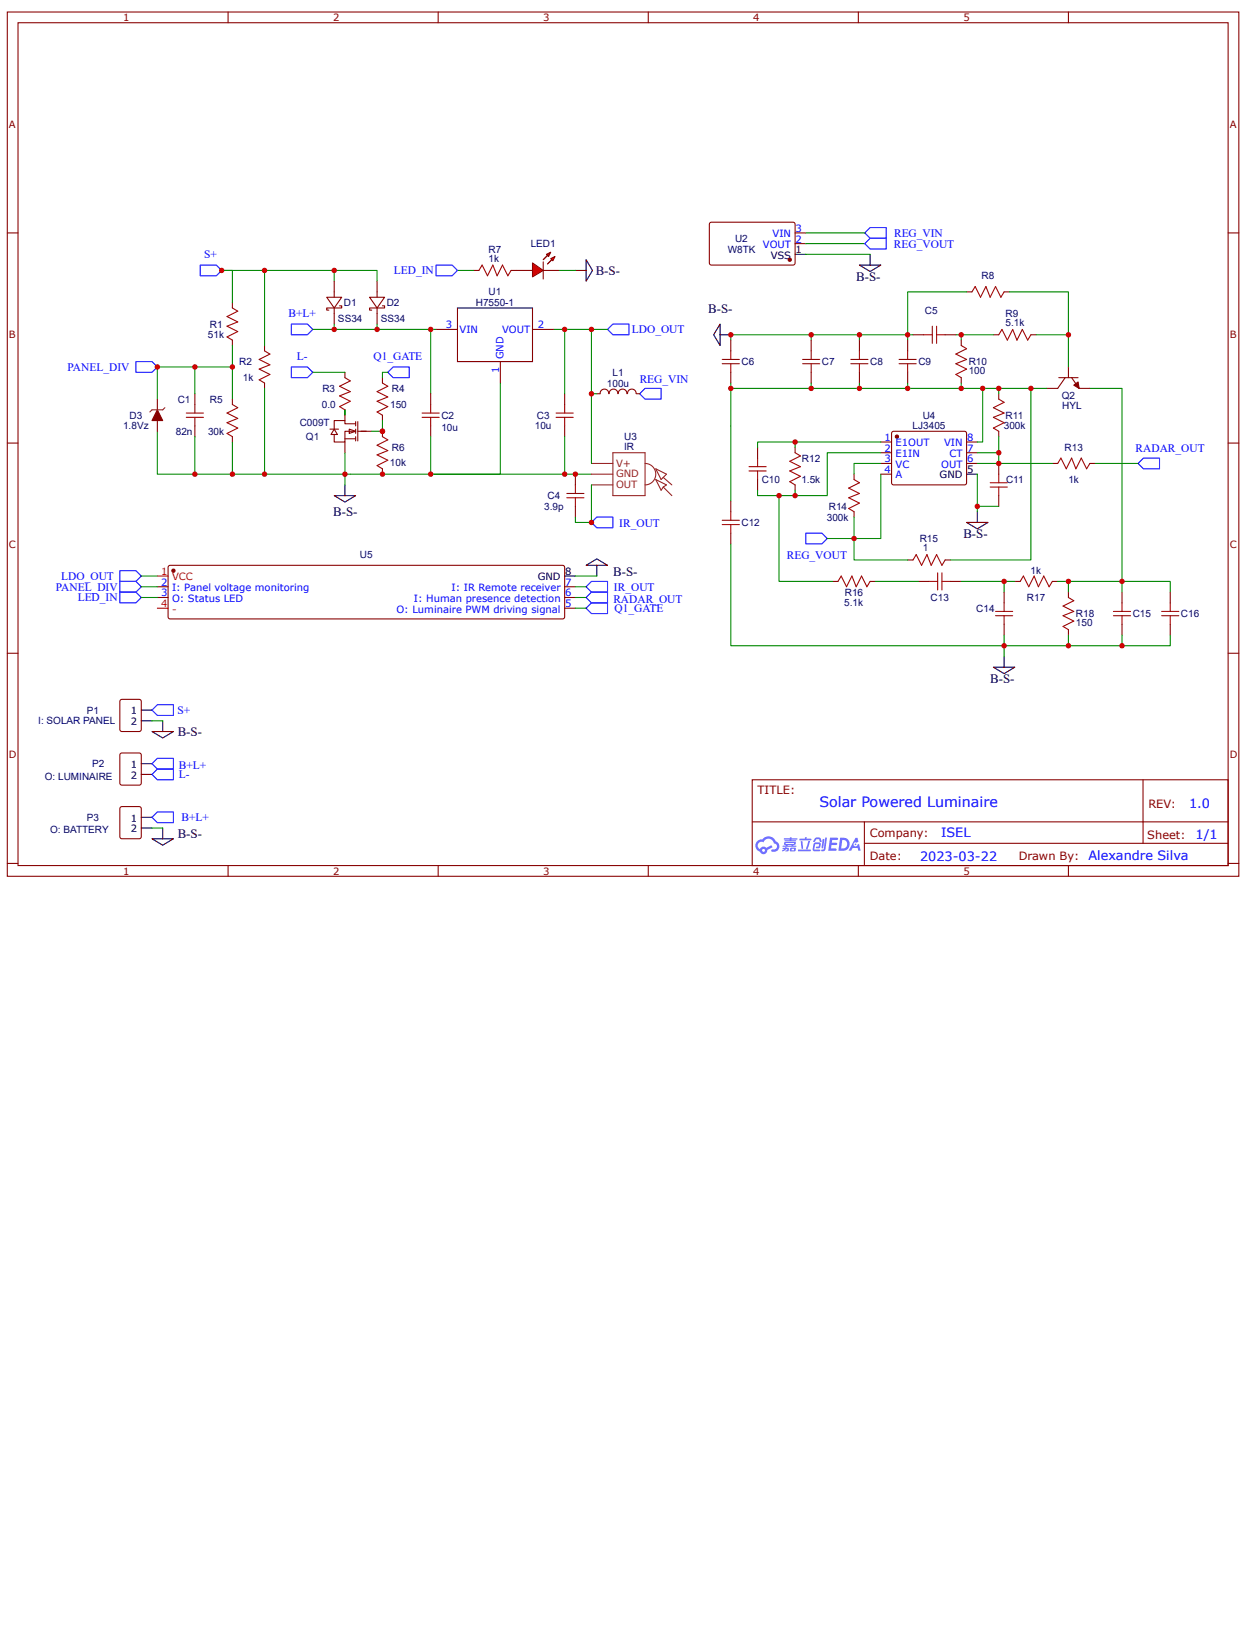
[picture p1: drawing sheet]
<svg xmlns="http://www.w3.org/2000/svg" width="216mm" height="279mm" viewBox="0 0 216 279" stroke-linecap="round" stroke-linejoin="round" font-family="sans-serif">
<g fill="none" stroke="#800" stroke-width=".18">
<path d="M1.3 2.1h211.1v148.1h-211.1zM3.1 3.9h207.5v144.5h-207.5zM39.1 2.1v1.8M75.1 2.1v1.8M111.2 2.1v1.8M147.2 2.1v1.8M183.2 2.1v1.8M1.3 39.9h1.8M210.6 39.9h1.8M1.3 75.9h1.8M210.6 75.9h1.8M1.3 112h1.8"/>
<path d="M210.6 112h1.8M129 133.7h81.6v14.7h-81.6zM196 133.7v10.9M1.3 148h1.8M39.1 148.4v1.8M75.1 148.4v1.8M111.2 148.4v1.8M129 140.9h81.5M147.2 148.4v1.8M148.2 144.6h62.3M148.2 140.9v7.3M183.2 148.4v1.8"/>
<path d="M210.6 148h1.8"/>
</g>
<g fill="#58f">
<path d="M142.3 143.6h1.4v.2l-.2 .2h-.8l-.1 .5h.8l.2 .2-.2 .1h-.8l-.1 .6h.8l.1 .1v.3h-1.4z"/>
<path d="M146.7 143.6h.3l.2 .7-.3 .1a.35 .35 0 0 0-.5 .2 .35 .35 0 0 0 .2 .5 .35 .35 0 0 0 .5-.3l.2-.2 .3 1.2h-.4l-.1-.5h-.9l-.2 .5h-.5z"/>
<path d="M141.1 143.8h.3l-.2 1.5-.2 .1-.1-.1z"/>
<path d="M141.5 143.6h.3l-.2 2a.41 .41 0 0 1-.3 .3 .41 .41 0 0 1-.5-.1l.5-.3z"/>
<path d="M139.8 143.7l.3-.1h.5l.3 .6-.3 .1-.2-.4h-.5a.39 .39 0 0 1-.4 .4l-.1-.1z"/>
<path d="M139.6 144.5l.9-.1a.55 .55 0 0 1 .2 .7 .55 .55 0 0 1-.7 .3l-.1-.1 .1-.1 .4-.1 .1-.4h-.7l-.2 .9h1v.3h-.9l-.3-.1v-.3z"/>
<path d="M136.9 145.6h2l.2 .2-.2 .1h-2z"/>
<path d="M138.6 144.2h.3a2.07 2.07 0 0 1-.6 1.4l-.1-.2z"/>
<path d="M137.3 144.2h.3l.1 1.2-.1 .1-.2-.1z"/>
<path d="M137.1 143.8h.9l.1-.3h.2v.3h.7l.2 .1-.2 .2h-1.8z"/>
<path d="M134.2 145.3h.4l.1-.1 .4 .1a.35 .35 0 0 1 .1 .6h-.5v-.1l.3-.1v-.1l-.2-.1-.6 .5-.1-.2 .4-.2h-.3z"/>
<path d="M134.4 143.7h1l.1-.2h.3l-.1 .2h.9l.2 .1-1.1 .1v.1h.7l.1 .1-.1 .1h-1.8l-.1-.2h.9v-.1h-.9z"/>
<path d="M144.1 143.6l-.3 2.2h.7a1.13 1.13 0 0 0 1.2-1.1 1.13 1.13 0 0 0-1.3-1.1zM144.4 144a.76 .76 0 0 1 .9 .8 .76 .76 0 0 1-1.1 .6z"/>
<path d="M134.5 144.4v.4h.2l.1 .2h-.6l.1 .2 2.2-.1v-.1h-.5l.2-.2a.33 .33 0 0 0 .2-.4zM134.8 144.5h1.4l-.1 .2h-1.3zM135 144.8h.7v.2h-.6z"/>
<path d="M135.6 145.3l-.1 .6h.7a.43 .43 0 0 0 .3-.6zM135.8 145.5h.4l-.1 .2h-.4z"/>
<path d="M129.8 144.2a1.07 1.07 0 0 0 .5 1.8 .65 .65 0 0 0 .8 .4 .65 .65 0 0 0 .5-.7l.9-.5-.2-.3-.9 .4-.1-.1a.64 .64 0 0 0-1 .3 .65 .65 0 0 1-.3-.9 .65 .65 0 0 1 .9-.2 .94 .94 0 0 1 1-.6 .94 .94 0 0 1 .8 .8 .54 .54 0 0 1 .5 .7 .54 .54 0 0 1-.7 .3l-.2 .2a.87 .87 0 0 0 1 0 .87 .87 0 0 0 .3-1l-.1-.3-.5-.3a1.37 1.37 0 0 0-2.3-.3h-.4zM130.7 145.8a.25 .25 0 0 1 .5 0 .25 .25 0 0 1-.5 0z"/>
<circle cx="146.7" cy="144.7" r=".14"/>
</g>
<path d="M63.4 51h2.6l-1.3 1.8zM64.7 48.2v2.8M64.7 52.8v2.7M65.6 52.4h.4v.4h-2.6v.4h.3M153 74l.3-.1 12.3 .1 .2 .3-.1 8.7-.3 .1h-12.3l-.2-.4v-8.4z" fill="none" stroke="#800" stroke-width=".18"/>
<circle cx="153.8" cy="74.8" r=".28" fill="#800"/>
<g fill="none" stroke="#800" stroke-width=".18">
<path d="M121.8 38.2l.2-.1h14.1l.2 .4v6.7l-.3 .2h-14.1l-.3-.3v-6.6zM39.9 51.9v.9M39.9 58.3v.9M74.8 56.5h3.6M91.3 56.5h3.7M59.1 63.8v.9M59.1 70.3v.9M65.6 64.7v1M65.6 71.2v.9M65.6 73.9v.9M85.8 62v3.7M151.1 75.8h1.8"/>
<path d="M151.1 77.6h1.8M151.1 79.4h1.8M165.8 75.8h1.8M165.8 77.6h1.8M165.8 79.4h1.8M65.6 80.4v.9M98.7 81.3v1.8M98.7 86.8v1.8M151.1 81.3h1.8M20.7 120l.2-.1h3l.3 .1v5l-.1 .3-3.2 .1-.3-.2v-5zM20.7 138.4l.2-.1h3l.3 .1v5l-.1 .3-3.2 .1-.3-.2v-5zM20.7 129.2l.2-.1h3l.3 .1v5l-.1 .3-3.2 .1-.3-.2v-5z"/>
<circle cx="153.8" cy="74.8" r=".28"/>
</g>
<path d="M78.4 52.8h12.9v9.2h-12.9zM165.8 81.3h1.8M24.2 121.7h1.9M24.2 123.6h1.9M24.2 130.9h1.9M24.2 132.7h1.9M24.2 140.1h1.9M24.2 141.9h1.9" fill="none" stroke="#000" stroke-width=".18"/>
<path d="M38 46.4h19.3v1.8M53.6 56.5h3.7M57.3 46.4h7.4v1.8M57.3 55.5v1h17.5M39.9 62.9h-12.9v5.5M53.6 63.8h5.5M85.8 65.7v15.6h-25.7M73.9 81.3h27.5" fill="none" stroke="#080" stroke-width=".18"/>
<path d="M39.9 52.8l.9 .5-1.9 1 1.9 .9-1.9 .7 1.9 .9-1.9 1 1 .5M59.1 64.7l1 .6-1.9 .9 1.9 .9-1.9 .8 1.9 .9-1.9 .9 .9 .6M65.6 65.7l.9 .5-1.8 .9 1.8 .9-1.8 .8 1.8 .9-1.8 .9 .9 .6M65.6 74.8l.9 .6-1.8 .9 1.8 .9-1.8 .8 1.8 .9-1.8 .9 .9 .6M97.2 85.3h2.9M97.2 84.6h2.9M98.7 83.1v1.5M98.7 85.3v1.5" fill="none" stroke="#a00000" stroke-width=".18"/>
<path d="M34.3 45.4h2.8l.9 1-.9 .9h-2.8zM50 55.5h2.7l.9 1-.9 .9h-2.7zM23.3 62h2.8l.9 .9-.9 .9h-2.8zM50 62.9h2.7l.9 .9-.9 .9h-2.7zM66.5 63.8l.9-.9h2.8v1.8h-2.8zM102.3 88.6h2.8v1.9h-2.8l-.9-.9zM27 120.8h2.7v1.8h-2.7l-.9-.9zM27 130h2.7v1.8h-2.7l-.9-.9zM27 131.8h2.7v1.9h-2.7l-.9-1zM26.1 140.1l.9-.9h2.7v1.8h-2.7z" fill="none" stroke="#00f" stroke-width=".18"/>
<path d="M101.4 79.4h3.7M105.1 77.6h5.5v7.4h-5.5zM110.6 79.4a1.84 1.84 0 0 1 1.9 1.9 1.84 1.84 0 0 1-1.9 1.8M101.4 81.3h3.7M101.4 83.1h3.7M112.5 80.4l1.8 .9-.9 .9zM112.5 82.2l1.8 .9-.6 .4-.3 .5zM113.7 83.5l1.5 1.5M113.7 81.8l1.5 1.3" fill="none" stroke="#8d2323" stroke-width=".18"/>
<circle cx="135.4" cy="44.5" r=".28" fill="#800"/>
<g fill="none" stroke="#800" stroke-width=".18">
<path d="M136.3 39.9h1.9M136.3 41.8h1.9M28.9 97l.3-.1h67.3l.3 .4v8.5l-.3 .3h-67.4l-.3-.4v-8.4zM125.3 85.9v1.8M125.3 91.4v1.8M155.6 96h1M162.1 96h.9"/>
<circle cx="135.4" cy="44.5" r=".28"/>
</g>
<path d="M136.3 43.6h1.9" fill="none" stroke="#000" stroke-width=".18"/>
<path d="M123.8 89.9h3M123.8 89.2h3M125.3 87.7v1.5M125.3 89.9v1.5M156.6 96l.5-.9 .9 1.8 1-1.8 .7 1.8 .9-1.8 .9 1.8 .6-.9" fill="none" stroke="#a00000" stroke-width=".18"/>
<circle cx="29.7" cy="97.8" r=".28" fill="#800"/>
<g fill="none" stroke="#800" stroke-width=".18">
<path d="M81.2 46.4h.9M87.6 46.4h1M27 100.6h1.8M27 102.4h1.8M96.8 100.6h1.9M96.8 102.4h1.9M96.8 104.3h1.9"/>
<circle cx="29.7" cy="97.8" r=".28"/>
</g>
<path d="M27 98.7h1.8M27 104.3h1.8" fill="none" stroke="#f00" stroke-width=".18"/>
<path d="M96.8 98.7h1.9" fill="none" stroke="#000" stroke-width=".18"/>
<path d="M98.7 98.7h3.6M24.2 100.6h2.8M98.7 100.6h1.8" fill="none" stroke="#080" stroke-width=".18"/>
<path d="M104.2 56.5l.9-1h2.8v1.9h-2.8zM20.6 97.8h2.7l.9 .9-.9 1h-2.7zM20.6 99.7h2.7l.9 .9-.9 .9h-2.7zM100.5 100.6l.9-.9h2.8v1.8h-2.8z" fill="none" stroke="#00f" stroke-width=".18"/>
<path d="M82.1 46.4l.6-1 .9 1.9 .9-1.9 .8 1.9 .9-1.9 .9 1.9 .5-.9" fill="none" stroke="#a00000" stroke-width=".18"/>
<path d="M91.3 45.1l1.9 1.3-1.9 1.1z" fill="#f00"/>
<path d="M91.3 45.1l1.9 1.3-1.9 1.1zM93.2 44.9v2.9" fill="none" stroke="#800" stroke-width=".18"/>
<path d="M93.2 44.5l.7-.7z" fill="#800"/>
<path d="M93.9 43.8l-.7 .7" fill="none" stroke="#800" stroke-width=".18"/>
<path d="M94.6 44.5l-.7 .8z" fill="#800"/>
<path d="M94.6 44.5l-.7 .8" fill="none" stroke="#800" stroke-width=".18"/>
<path d="M93.7 43.6l.7-.4-.3 .8z" fill="#f00"/>
<path d="M93.7 43.6l.7-.4-.3 .8z" fill="none" stroke="#800" stroke-width=".18"/>
<path d="M94.4 44.3l.8-.3-.4 .7z" fill="#f00"/>
<g fill="none" stroke="#800" stroke-width=".18">
<path d="M88.6 46.4h2.7M93.2 46.4h2.7M94.4 44.3l.8-.3-.4 .7zM125.3 58.3v1.8M139.1 58.3v1.8M147.4 58.3v1.8M155.6 58.3v1.8M156.6 57.4h1.8M162.1 57.4h1.8M164.8 58.3v.9M165.8 50h.9M170.4 57.4h.9"/>
<path d="M172.2 50h.9M176.8 57.4h.9M125.3 63.8v1.9M129.9 76.7v1.8M136.3 76.7v.9M139.1 63.8v1.9M147.4 63.8v1.9M155.6 63.8v1.9M164.8 64.7v1M171.3 67.5v.9M171.3 73.9v.9M171.3 79.4v1.9"/>
<path d="M180.5 79.4h.9M181.6 64.7h3.3M182.7 64.7l-1.3 1.9h-1.9M183.2 62.9v1.8M183.8 64.7l1.3 1.9h1.8M186.9 79.4h.9M129.9 82.2v1.8M136.3 83.1v.9M142.8 99.7h.9M146.5 81.3v.9M146.5 87.7v.9M149.2 99.7h.9"/>
<path d="M157.5 99.7h1.8M163 99.7h1.8M171.3 85v1.8M174 99.7h.9M180.5 99.7h.9M172.2 101.5v1.8M172.2 107v1.8M183.2 101.5v.9M183.2 107.9v.9M192.4 101.5v1.8M192.4 107v1.8M200.7 101.5v1.8"/>
<path d="M200.7 107v1.8"/>
</g>
<path d="M195.2 79.4l.9-.9h2.7v1.9h-2.7zM100.5 104.3l.9-1h2.8v1.9h-2.8zM101.4 101.5h2.8v1.8h-2.8l-.9-.9z" fill="none" stroke="#00f" stroke-width=".18"/>
<path d="M173.1 50h10.1v7.4M98.7 104.3h1.8M98.7 102.4h1.8" fill="none" stroke="#080" stroke-width=".18"/>
<g fill="none" stroke="#a00000" stroke-width=".18">
<path d="M158.4 57.4h1.5M159.9 55.9v3M160.6 55.9v3M160.6 57.4h1.5M164.8 59.2l1 .6-1.9 .9 1.9 .9-1.9 .7 1.9 1-1.9 .9 .9 .5M166.7 50l.5-.9 .9 1.9 1-1.9 .7 1.9 .9-1.9 .9 1.9 .6-1M171.3 57.4l.5-.9 .9 1.8 1-1.8 .7 1.8 .9-1.8 .9 1.8 .6-.9M123.8 62.3h3M123.8 61.6h3M125.3 60.1v1.5M125.3 62.3v1.5M128.4 80h3"/>
<path d="M129.9 78.5v1.5M136.3 77.6l1 .6-1.9 .9 1.9 .9-1.9 .7 1.9 .9-1.9 1 .9 .5M137.6 62.3h3M137.6 61.6h3M139.1 60.1v1.5M139.1 62.3v1.5M145.9 62.3h2.9M145.9 61.6h2.9M147.4 60.1v1.5M147.4 62.3v1.5M154.2 62.3h2.9M154.2 61.6h2.9"/>
<path d="M155.6 60.1v1.5M155.6 62.3v1.5M171.3 68.4l.9 .6-1.8 .9 1.8 .9-1.8 .7 1.8 1-1.8 .9 .9 .5M181.4 79.4l.5-.9 1 1.9 .9-1.9 .7 1.9 .9-1.9 .9 1.9 .6-1M128.4 80.7h3M129.9 80.7v1.5M143.7 99.7l.6-1 .9 1.9 .9-1.9 .7 1.9 .9-1.9 1 1.9 .5-.9M146.5 82.2l.9 .5-1.9 1 1.9 .9-1.9 .7 1.9 .9-1.9 1 1 .5M159.3 99.7h1.5M160.8 98.2v2.9M161.5 99.7h1.5M161.5 98.2v2.9"/>
<path d="M169.8 82.7h2.9M169.8 83.5h2.9M171.3 81.3v1.4M171.3 83.5v1.5M174.9 99.7l.6-1 .9 1.9 .9-1.9 .8 1.9 .9-1.9 .9 1.9 .6-.9M170.7 105.5h3M170.7 104.8h3M172.2 103.3v1.5M172.2 105.5v1.5M183.2 102.4l.9 .6-1.8 .9 1.8 .9-1.8 .7 1.8 1-1.8 .9 .9 .5M190.9 105.5h3M190.9 104.8h3"/>
<path d="M192.4 103.3v1.5M192.4 105.5v1.5M199.2 105.5h2.9M199.2 104.8h2.9M200.7 103.3v1.5M200.7 105.5v1.5"/>
</g>
<path d="M184.1 66l.8-.5 .2 1.1z" fill="#800"/>
<g fill="none" stroke="#800" stroke-width=".18">
<path d="M45.4 59.2v.9M56 51h2.6l-1.3 1.8zM57.3 48.2v2.8M57.3 52.8v2.7M58.2 52.4h.4v.4h-2.6v.4h.4M33.4 67.5v1.8M33.4 73v1.8M39.9 68.4v.9M39.9 74.8v1M45.4 65.7v.9M73.9 67.5v1.8M73.9 73v1.8"/>
<path d="M184.1 66l.8-.5 .2 1.1z"/>
</g>
<g fill="none" stroke="#080" stroke-width=".18">
<path d="M38 46.4h1.9v5.5M39.9 59.2v9.2M45.4 46.4v12.8M64.7 55.5v1M73.9 56.5v11M78.4 46.4h2.8M95.9 46.4h2.8M138.2 41.8h10.1M139.1 57.4v.9M147.4 57.4v.9M156.6 57.4h-1v.9M163.9 57.4h.9"/>
<path d="M165.8 50h-10.2v7.4h-30.3M170.4 57.4h-5.6v.9M177.7 57.4h5.5v5.5M27 73.9v7.4h12.9M33.4 62.9v4.6M33.4 74.8v6.5M39.9 75.8v5.5h20.2M45.4 66.6v14.7M66.5 63.8h-.9v.9M73.9 74.8v6.5M125.3 65.7v.9h54.2M125.3 66.6v19.3"/>
<path d="M136.3 75.8v.9M139.1 65.7v.9M147.4 65.7v.9M151.1 75.8h-21.2v.9M151.1 79.4h-4.6v1.9M151.1 77.6h-9.2v7.4h-5.6M155.6 65.7v.9M164.8 65.7v.9M167.6 77.6h3.7v1.8M167.6 79.4h12.9M168.5 66.6v9.2h-.9M171.3 66.6v.9"/>
<path d="M171.3 74.8v2.8M176.8 66.6v29.4h-13.8M186.9 66.6h5.5v34.9M187.8 79.4h7.4M125.3 93.2v17.5h46.9M129.9 84v1h3.7v14.7h9.2M133.6 85h2.7M136.3 84v1M146.5 88.6v3.7h-4.6M150.1 99.7h7.4M151.1 81.3v11h-4.6v3.7h9.1M164.8 99.7h9.2"/>
<path d="M167.6 81.3v5.5h3.7M167.6 86.8v.9M172.2 99.7v1.8M181.4 99.7h19.3v1.8M183.2 99.7v1.8M24.2 102.4h2.8M172.2 108.8v1.9h28.5v-1.9M183.2 108.8v1.9M192.4 108.8v1.9M26.1 123.6h1.8M26.1 141.9h1.8"/>
</g>
<path d="M31.9 70.8h3M31.9 71.5h3M33.4 69.3v1.5M33.4 71.5v1.5M39.9 69.3l.9 .6-1.9 .9 1.9 .9-1.9 .8 1.9 .9-1.9 .9 1 .5M45.4 60.1l.9 .6-1.9 .9 1.9 .9-1.9 .8 1.9 .9-1.9 .9 1 .6M72.4 70.8h2.9M72.4 71.5h2.9M73.9 69.3v1.5M73.9 71.5v1.5" fill="none" stroke="#a00000" stroke-width=".18"/>
<g fill="none" stroke="#000" stroke-width=".18">
<path d="M98.7 46.4h1.8M100.5 44.5l1.1 1.9-1.1 1.8zM123.5 55.5v3.7l-1.1-1.8zM123.5 57.4h1.8M147.4 45.4h3.7l-1.9 1.1zM149.2 43.6v1.8M57.3 85h3.7l-1.9 1.1zM59.1 83.1v1.9M100.5 96.9l1.8-1.1 1.9 1.1zM102.3 96.9v1.8M165.8 89.6h3.6l-1.8 1.1zM167.6 87.7v1.9"/>
<path d="M170.4 114.4h3.6l-1.8 1.1zM172.2 112.5v1.9M26.1 125.4h3.6l-1.8 1.1zM27.9 123.6v1.8M26.1 143.8h3.6l-1.8 1.1zM27.9 141.9v1.9"/>
</g>
<path d="M148.3 39.9l.9-.9h2.8v1.8h-2.8zM74.8 45.4h2.7l.9 1-.9 .9h-2.7zM148.3 41.8l.9-1h2.8v1.9h-2.8zM109.7 67.5l.9-.9h2.8v1.8h-2.8zM138.2 91.4h2.7l1 .9-1 .9h-2.7zM20.6 101.5h2.7l.9 .9-.9 .9h-2.7z" fill="none" stroke="#00f" stroke-width=".18"/>
<path d="M59.9 73.6l1.1 .3-1.1 .4z" fill="#fefefe"/>
<path d="M59.9 73.6l1.1 .3-1.1 .4z" fill="none" stroke="#800" stroke-width=".18"/>
<path d="M57.3 73.6l.6 .9h-1.1z" fill="#fefefe"/>
<g fill="none" stroke="#800" stroke-width=".18">
<path d="M27 68.4v1.9M27 72.1v1.8M56.6 73.6h1.4M57.3 73.6l.6 .9h-1.1zM59.1 75.2h1.9M59.1 70.3v1.8M59.1 75.8v1.8M61 72.6h-1.9v-.5h-1.8v1.5M61 73.9h-1.9v1.9h-1.8v-1.3M61 72.3v.7M61 73.6v.7M61 74.8v.8"/>
<path d="M61.4 72.3v3.3M61.4 73.9h2.3M96.8 67.5v1.8M96.8 73v1.8"/>
</g>
<g fill="none" stroke="#080" stroke-width=".18">
<path d="M138.2 39.9h10.1M95 56.5h1.8M101.4 56.5v22.9M104.2 56.5h-7.4v11M125.3 57.4v.9M138.2 43.6h11M59.1 70.3v.9M59.1 77.6v5.5M65.6 72.1v1.8h-1.9M96.8 74.8v6.5M24.2 98.7h2.8M101.4 83.1v6.5h-2.7v-1"/>
<path d="M172.2 110.7v1.8"/>
</g>
<path d="M95.4 71.5h2.9M95.4 70.8h2.9M96.8 69.3v1.5M96.8 71.5v1.5" fill="none" stroke="#a00000" stroke-width=".18"/>
<path d="M27 70.3l.9 1.8h-1.8z" fill="#800"/>
<path d="M27 70.3l.9 1.8h-1.8zM102.3 67.5h.6M102.9 67.5a.73 .73 0 0 1 .7-.8 .73 .73 0 0 1 .8 .8M104.5 67.5a.73 .73 0 0 1 .7-.8 .73 .73 0 0 1 .7 .8M106 67.5a.73 .73 0 0 1 .8-.8 .73 .73 0 0 1 .7 .8M107.6 67.5a.73 .73 0 0 1 .8-.8 .73 .73 0 0 1 .7 .8M109.1 67.5h.6" fill="none" stroke="#800" stroke-width=".18"/>
<path d="M28.3 69.9l-.4 .4h-1.8l-.4 .3" fill="none" stroke="#8d2323" stroke-width=".18"/>
<path d="M101.4 67.5h.9" fill="none" stroke="#080" stroke-width=".18"/>
<g fill="#c00">
<circle cx="73.9" cy="56.5" r=".46"/>
<circle cx="57.3" cy="56.5" r=".46"/>
<circle cx="57.3" cy="46.4" r=".46"/>
<circle cx="64.7" cy="56.5" r=".46"/>
<circle cx="27" cy="62.9" r=".46"/>
<circle cx="33.4" cy="62.9" r=".46"/>
<circle cx="33.4" cy="81.3" r=".46"/>
<circle cx="39.9" cy="81.3" r=".46"/>
<circle cx="39.9" cy="62.9" r=".46"/>
<circle cx="45.4" cy="81.3" r=".46"/>
<circle cx="183.2" cy="57.4" r=".46"/>
<circle cx="65.6" cy="73.9" r=".46"/>
<circle cx="164.8" cy="57.4" r=".46"/>
<circle cx="155.6" cy="57.4" r=".46"/>
<circle cx="172.2" cy="99.7" r=".46"/>
<circle cx="192.4" cy="99.7" r=".46"/>
<circle cx="183.2" cy="99.7" r=".46"/>
<circle cx="192.4" cy="110.7" r=".46"/>
<circle cx="183.2" cy="110.7" r=".46"/>
<circle cx="147.4" cy="57.4" r=".46"/>
<circle cx="139.1" cy="57.4" r=".46"/>
<circle cx="136.3" cy="75.8" r=".46"/>
<circle cx="136.3" cy="85" r=".46"/>
<circle cx="172.2" cy="110.7" r=".46"/>
<circle cx="171.3" cy="77.6" r=".46"/>
<circle cx="167.6" cy="86.8" r=".46"/>
<circle cx="146.5" cy="92.3" r=".46"/>
<circle cx="45.4" cy="46.4" r=".46"/>
<circle cx="38" cy="46.4" r=".46"/>
<circle cx="133.6" cy="85" r=".46"/>
<circle cx="65.6" cy="81.3" r=".46"/>
<circle cx="73.9" cy="81.3" r=".46"/>
<circle cx="59.1" cy="81.3" r=".46"/>
<circle cx="125.3" cy="66.6" r=".46"/>
<circle cx="176.8" cy="66.6" r=".46"/>
<circle cx="171.3" cy="66.6" r=".46"/>
<circle cx="168.5" cy="66.6" r=".46"/>
<circle cx="155.6" cy="66.6" r=".46"/>
<circle cx="164.8" cy="66.6" r=".46"/>
<circle cx="147.4" cy="66.6" r=".46"/>
<circle cx="139.1" cy="66.6" r=".46"/>
<circle cx="125.3" cy="57.4" r=".46"/>
<circle cx="171.3" cy="79.4" r=".46"/>
<circle cx="98.7" cy="81.3" r=".46"/>
<circle cx="101.4" cy="89.6" r=".46"/>
<circle cx="96.8" cy="81.3" r=".46"/>
<circle cx="96.8" cy="56.5" r=".46"/>
<circle cx="101.4" cy="56.5" r=".46"/>
<circle cx="101.4" cy="67.5" r=".46"/>
</g>
<text font-size="2.5" fill="#00f" x="140.5" y="138.4">Solar Powered Luminaire</text>
<g font-size="2.2">
<text x="102.2" y="47.1">B-S-</text>
<text x="121.5" y="53.6">B-S-</text>
<text x="146.8" y="48.2">B-S-</text>
<text x="57.1" y="88.5">B-S-</text>
<text x="165.2" y="92.1">B-S-</text>
<text x="105.2" y="98.7">B-S-</text>
<text x="169.8" y="117.1">B-S-</text>
<text x="30.5" y="126.2">B-S-</text>
<text x="30.5" y="143.6">B-S-</text>
</g>
<g font-size="2.2" fill="#00f">
<text x="161.4" y="143.5">ISEL</text>
<text x="203.9" y="138.5">1.0</text>
<text x="205" y="143.9">1/1</text>
<text x="157.8" y="147.5">2023-03-22</text>
<text x="186.6" y="147.5">Alexandre Silva</text>
</g>
<g font-size="2" fill="#00f">
<text x="153.3" y="40.6">REG_VIN</text>
<text x="35" y="44.3">S+</text>
<text x="67.5" y="47">LED_IN</text>
<text x="153.3" y="42.4">REG_VOUT</text>
<text x="49.5" y="54.4">B+L+</text>
<text x="108.4" y="57.1">LDO_OUT</text>
<text x="11.6" y="63.6">PANEL_DIV</text>
<text x="50.9" y="61.7">L-</text>
<text x="64" y="61.8">Q1_GATE</text>
<text x="109.7" y="65.7">REG_VIN</text>
<text x="194.7" y="77.4">RADAR_OUT</text>
<text x="106.2" y="90.3">IR_OUT</text>
<text x="134.9" y="95.7">REG_VOUT</text>
<text x="9.6" y="101.3">PANEL_DIV</text>
<text x="10.5" y="99.4">LDO_OUT</text>
<text x="105.3" y="101.2">IR_OUT</text>
<text x="13.3" y="103.1">LED_IN</text>
<text x="105.2" y="103.3">RADAR_OUT</text>
<text x="105.4" y="105">Q1_GATE</text>
<text x="30.4" y="122.4">S+</text>
<text x="30.7" y="131.8">B+L+</text>
<text x="30.7" y="133.4">L-</text>
<text x="31.1" y="140.8">B+L+</text>
</g>
<g font-size="2" fill="#800">
<text x="129.9" y="136.1">TITLE:</text>
<text x="149.1" y="143.5">Company:</text>
<text x="196.7" y="143.8">Sheet:</text>
<text x="196.9" y="138.5">REV:</text>
<text x="149.1" y="147.5">Date:</text>
<text x="174.7" y="147.5">Drawn By:</text>
</g>
<g font-size="1.7" fill="#800">
<text x="21.1" y="3.6">1</text>
<text x="57.1" y="3.6">2</text>
<text x="93.2" y="3.6">3</text>
<text x="129.2" y="3.6">4</text>
<text x="165.2" y="3.6">5</text>
<text x="1.5" y="21.9">A</text>
<text x="210.9" y="21.9">A</text>
<text x="1.5" y="57.9">B</text>
<text x="210.9" y="57.9">B</text>
<text x="1.5" y="94">C</text>
<text x="210.9" y="94">C</text>
<text x="1.5" y="130">D</text>
<text x="210.9" y="130">D</text>
<text x="21.1" y="149.9">1</text>
<text x="57.1" y="149.9">2</text>
<text x="93.2" y="149.9">3</text>
<text x="129.2" y="149.9">4</text>
<text x="165.2" y="149.9">5</text>
</g>
<g font-size="1.7" fill="#000080">
<text x="126.1" y="41.4">U2</text>
<text x="83.8" y="44.9">1k</text>
<text x="83.8" y="43.3">R7</text>
<text x="91" y="42.4">LED1</text>
<text x="124.8" y="43.3">W8TK</text>
<text x="168.3" y="47.9">R8</text>
<text x="59" y="52.4">D1</text>
<text x="66.3" y="52.4">D2</text>
<text x="81.6" y="52.5">H7550-1</text>
<text x="83.8" y="50.6">U1</text>
<text x="158.6" y="53.8">C5</text>
<text x="35.7" y="58">51k</text>
<text x="36" y="56.1">R1</text>
<text x="58" y="55.2">SS34</text>
<text x="65.3" y="55.2">SS34</text>
<text x="172.5" y="55.9">5.1k</text>
<text x="172.5" y="54.3">R9</text>
<text x="41" y="62.6">R2</text>
<text x="41.6" y="65.3">1k</text>
<text x="105.1" y="64.5">L1</text>
<text x="127.2" y="62.6">C6</text>
<text x="140.9" y="62.6">C7</text>
<text x="149.2" y="62.6">C8</text>
<text x="157.5" y="62.6">C9</text>
<text x="166.1" y="64.2">100</text>
<text x="166.1" y="62.6">R10</text>
<text x="22.2" y="71.8">D3</text>
<text x="30.5" y="69">C1</text>
<text x="36" y="69">R5</text>
<text x="55.2" y="69.9">0.0</text>
<text x="55.3" y="67.2">R3</text>
<text x="66.9" y="69.9">150</text>
<text x="67.2" y="67.2">R4</text>
<text x="75.7" y="71.8">C2</text>
<text x="92.1" y="71.8">C3</text>
<text x="104.1" y="66.3">100u</text>
<text x="158.2" y="71.8">U4</text>
<text x="172.5" y="71.8">R11</text>
<text x="182.1" y="68.5">Q2</text>
<text x="182.2" y="70">HYL</text>
<text x="21.1" y="73.6">1.8Vz</text>
<text x="30.1" y="74.5">82n</text>
<text x="35.7" y="74.5">30k</text>
<text x="51.4" y="73">C009T</text>
<text x="52.5" y="75.5">Q1</text>
<text x="67.2" y="77.3">R6</text>
<text x="75.7" y="73.9">10u</text>
<text x="91.7" y="73.6">10u</text>
<text x="107" y="77.1">IR</text>
<text x="107" y="75.4">U3</text>
<text x="156.5" y="73.6">LJ3405</text>
<text x="172.1" y="73.6">300k</text>
<text x="182.6" y="77.3">R13</text>
<text x="66.9" y="79.9">10k</text>
<text x="130.6" y="82.9">C10</text>
<text x="137.4" y="82.8">1.5k</text>
<text x="137.5" y="79.1">R12</text>
<text x="172.5" y="82.8">C11</text>
<text x="183.2" y="82.8">1k</text>
<text x="93.3" y="87.4">3.9p</text>
<text x="93.9" y="85.6">C4</text>
<text x="141.8" y="89.3">300k</text>
<text x="142.1" y="87.4">R14</text>
<text x="61.7" y="95.7">U5</text>
<text x="127.2" y="90.2">C12</text>
<text x="157.7" y="92.9">R15</text>
<text x="158.2" y="94.5">1</text>
<text x="176.7" y="98.4">1k</text>
<text x="144.8" y="103.9">5.1k</text>
<text x="144.9" y="102.1">R16</text>
<text x="159.6" y="103">C13</text>
<text x="167.4" y="104.9">C14</text>
<text x="176.1" y="103">R17</text>
<text x="184.5" y="107.4">150</text>
<text x="184.5" y="105.8">R18</text>
<text x="194.2" y="105.8">C15</text>
<text x="202.5" y="105.8">C16</text>
<text x="6.6" y="124.2">I: SOLAR PANEL</text>
<text x="14.9" y="122.3">P1</text>
<text x="15.8" y="131.5">P2</text>
<text x="7.7" y="133.7">O: LUMINAIRE</text>
<text x="8.6" y="142.9">O: BATTERY</text>
<text x="14.9" y="140.7">P3</text>
</g>
<g font-size="1.7" fill="#00f">
<text x="132.5" y="40.7">VIN</text>
<text x="136.4" y="41.6">2</text>
<text x="136.4" y="39.7">3</text>
<text x="130.8" y="42.5">VOUT</text>
<text x="76.4" y="56.3">3</text>
<text x="78.8" y="57">VIN</text>
<text x="86.1" y="57">VOUT</text>
<text x="92.2" y="56.3">2</text>
<text x="85.6" y="64" transform="rotate(-90 85.6 64)">1</text>
<text x="86.4" y="61.6" transform="rotate(-90 86.4 61.6)">GND</text>
<text x="151.7" y="75.6">1</text>
<text x="151.7" y="77.4">2</text>
<text x="153.6" y="76.5">E1OUT</text>
<text x="161.9" y="76.5">VIN</text>
<text x="165.8" y="77.4">7</text>
<text x="165.8" y="75.6">8</text>
<text x="151.7" y="79.3">3</text>
<text x="151.7" y="81.1">4</text>
<text x="153.6" y="78.3">E1IN</text>
<text x="153.6" y="80.2">VC</text>
<text x="153.6" y="82">A</text>
<text x="161.4" y="80.2">OUT</text>
<text x="162.8" y="78.3">CT</text>
<text x="165.8" y="79.3">6</text>
<text x="27.6" y="100.4">2</text>
<text x="29.5" y="101.3">I: Panel voltage monitoring</text>
<text x="77.5" y="101.3">I: IR Remote receiver</text>
<text x="96.9" y="100.4">7</text>
<text x="27.6" y="102.2">3</text>
<text x="29.5" y="103.2">O: Status LED</text>
<text x="68" y="105">O: Luminaire PWM driving signal</text>
<text x="71" y="103.2">I: Human presence detection</text>
<text x="96.9" y="104.1">5</text>
<text x="96.9" y="102.2">6</text>
</g>
<g font-size="1.7">
<text x="132.2" y="44.3">VSS</text>
<text x="136.4" y="43.4">1</text>
<text x="161.1" y="82">GND</text>
<text x="165.8" y="81.1">5</text>
<text x="92.2" y="99.5">GND</text>
<text x="96.9" y="98.6">8</text>
<text x="22.5" y="122.5">1</text>
<text x="22.5" y="124.3">2</text>
<text x="22.5" y="131.6">1</text>
<text x="22.5" y="133.5">2</text>
<text x="22.5" y="140.8">1</text>
<text x="22.5" y="142.7">2</text>
</g>
<g font-size="1.7" fill="#8d2323">
<text x="105.7" y="81.8">GND</text>
<text x="105.7" y="83.7">OUT</text>
<text x="105.7" y="80">V+</text>
</g>
<g font-size="1.7" fill="#f00">
<text x="27.6" y="98.6">1</text>
<text x="29.5" y="99.5">VCC</text>
<text x="27.6" y="104.1">4</text>
<text x="29.5" y="105">-</text>
</g>
</svg>
